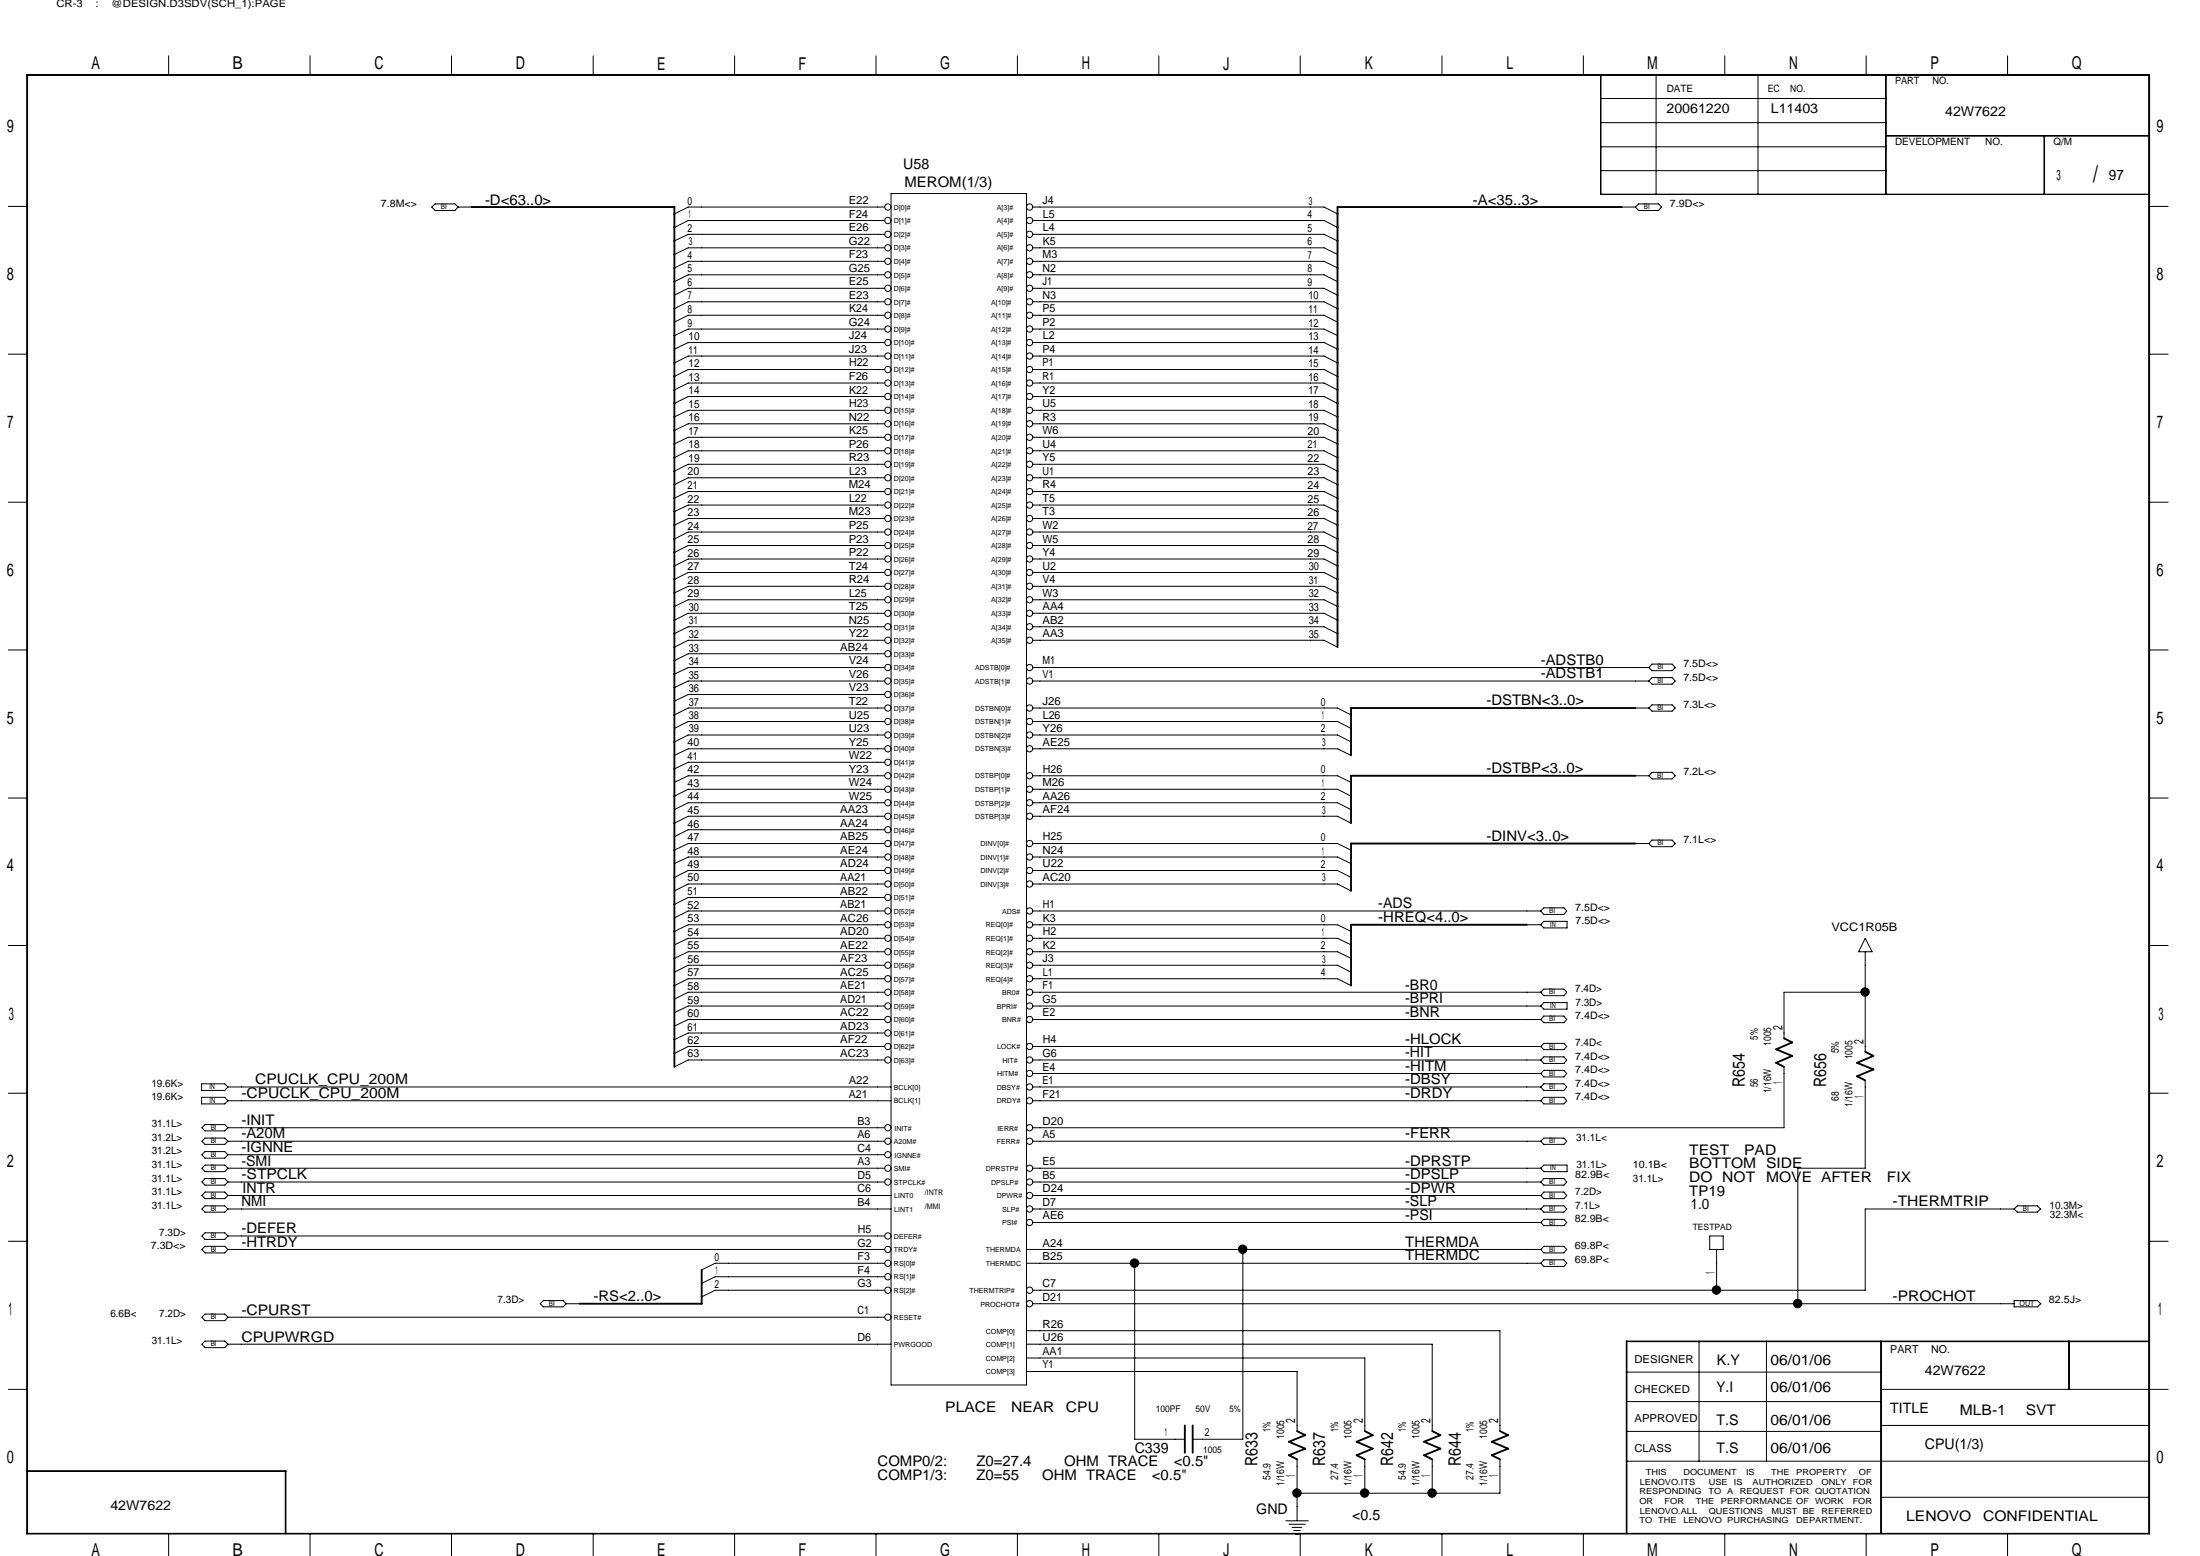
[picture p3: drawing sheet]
<svg xmlns="http://www.w3.org/2000/svg" width="297mm" height="210mm" viewBox="0 0 297 210" stroke-linecap="round" stroke-linejoin="round" font-family="sans-serif">
<g fill="none" stroke="#000" stroke-width=".25">
<path d="M63.7 27.9h27.4v116.1M219 27.9h-38.4v59.4M220.8 95.5h-38.4v6.4M220.8 104.7h-38.4v6.4M220.8 113.8h-38.4v6.4M206.2 124.8h-23.8v8.2M240.9 140.1l1.1 .6-2.2 .9 2.2 .9-2.2 .9 1.1 .6M251.8 141.9l1.1 .6-2.2 .9 2.2 .9-2.2 .9 1.1 .6M94.7 171.4v4.5h-16.4M160 192.4v3.6M161 192.4v3.6M175.1 193.1l1.1 .6-2.2 .9 2.2 .9-2.2 .9 1.1 .5"/>
<path d="M184.3 193.1l1 .6-2.1 .9 2.1 .9-2.1 .9 1.1 .5M193.4 193.1l1.1 .6-2.2 .9 2.2 .9-2.2 .9 1.1 .5M202.5 193.1l1.1 .6-2.2 .9 2.2 .9-2.2 .9 1.1 .5"/>
</g>
<g fill="none" stroke="#000" stroke-width=".14">
<path d="M3.6 10.1h286.6v196.9h-286.6zM3.7 10.2h286.4v196.7h-286.4zM22.8 7.5v2.6M41.9 7.5v2.6M61 7.5v2.6M80.1 7.5v2.6M99.2 7.5v2.6M118.3 7.5v2.6M137.4 7.5v2.6M156.5 7.5v2.6M175.6 7.5v2.6M194.7 7.5v2.6"/>
<path d="M213.8 7.5v2.6M216.1 10.1v16.1h74.1M216.1 19.8h38.5M216.1 16.6h38.5M216.1 13.3h38.5M216.2 10.1v16.1M223.6 10.1v16.1M232.9 7.5v2.6M237.4 10.1v16.1M252 7.5v2.6M254.6 18.4h35.6M254.6 10.1v16.1"/>
<path d="M254.6 18.3h35.6M254.7 10.1v16.1M271.1 7.5v2.6M276 18.4v7.8M276.1 18.4v7.8M1.1 27.9h2.5M58.3 27.9l.5-.4h2.6l.4 .4-.4 .5h-2.6zM61.8 27.9h1.9M119.4 38.9h-26.5l-1.8 .9M119.4 37.1h-26.5l-1.8 .9M119.4 35.3h-26.5l-1.8 .9M119.4 33.4h-26.5l-1.8 .9"/>
<path d="M119.4 31.6h-26.5l-1.8 .9M119.4 29.8h-26.5l-1.8 .9M119.4 27.9h-26.5l-1.8 1M120.3 26.1h18.3v160.8h-18.3zM139.4 38.9h39.4l1.8 .9M139.4 37.1h39.4l1.8 .9M139.4 35.3h39.4l1.8 .9M139.4 33.4h39.4l1.8 .9M139.4 31.6h39.4l1.8 .9M139.4 29.8h39.4l1.8 .9M139.4 27.9h39.4l1.8 1M216.1 26.2h74.1"/>
<path d="M216.2 23h38.4M219 27.9h1.8M221.2 27.5h2.7l.4 .4-.4 .5h-2.7l-.4-.5zM290.2 27.9h2.5M1.1 47.8h2.5M119.4 51.7h-26.5l-1.8 .9M119.4 49.9h-26.5l-1.8 .9M119.4 48h-26.5l-1.8 1M119.4 46.2h-26.5l-1.8 .9M119.4 44.4h-26.5l-1.8 .9M119.4 42.5h-26.5l-1.8 1M119.4 40.7h-26.5l-1.8 1"/>
<path d="M119.4 59h-26.5l-1.8 .9M119.4 57.2h-26.5l-1.8 .9M119.4 55.4h-26.5l-1.8 .9M119.4 53.5h-26.5l-1.8 .9M139.4 51.7h39.4l1.8 .9M139.4 49.9h39.4l1.8 .9M139.4 48h39.4l1.8 1M139.4 46.2h39.4l1.8 .9M139.4 44.4h39.4l1.8 .9M139.4 42.5h39.4l1.8 1M139.4 40.7h39.4l1.8 1M139.4 59h39.4l1.8 .9"/>
<path d="M139.4 57.2h39.4l1.8 .9M139.4 55.4h39.4l1.8 .9M139.4 53.5h39.4l1.8 .9M290.2 47.8h2.5M1.1 67.8h2.5M119.4 79.1h-26.5l-1.8 .9M119.4 77.3h-26.5l-1.8 .9M119.4 75.4h-26.5l-1.8 1M119.4 73.6h-26.5l-1.8 .9M119.4 71.8h-26.5l-1.8 .9M119.4 70h-26.5l-1.8 .9M119.4 68.2h-26.5l-1.8 .8"/>
<path d="M119.4 66.3h-26.5l-1.8 .9M119.4 64.5h-26.5l-1.8 .9M119.4 62.7h-26.5l-1.8 .9M119.4 60.8h-26.5l-1.8 1M139.4 79.1h39.4l1.8 .9M139.4 77.3h39.4l1.8 .9M139.4 75.4h39.4l1.8 1M139.4 73.6h39.4l1.8 .9M139.4 71.8h39.4l1.8 .9M139.4 70h39.4l1.8 .9M139.4 68.2h39.4l1.8 .8M139.4 66.3h39.4l1.8 .9"/>
<path d="M139.4 64.5h39.4l1.8 .9M139.4 62.7h39.4l1.8 .9M139.4 60.8h39.4l1.8 1M290.2 67.8h2.5M1.1 87.7h2.5M119.4 99.2h-26.5l-1.8 .9M119.4 95.5h-26.5l-1.8 1M119.4 97.4h-26.5l-1.8 .9M119.4 91.9h-26.5l-1.8 .9M119.4 90.1h-26.5l-1.8 .9M119.4 86.4h-26.5l-1.8 .9M119.4 84.6h-26.5l-1.8 .9"/>
<path d="M119.4 82.8h-26.5l-1.8 .9M119.4 80.9h-26.5l-1.8 .9M119.4 93.7h-26.5l-1.8 .9M119.4 88.2h-26.5l-1.8 1M139.4 99.2h41.2l1.8 .9M139.4 95.5h41.2l1.8 1M139.4 97.4h41.2l1.8 .9M139.4 91.9h83.2M139.4 90.1h83.2M139.4 86.4h39.4l1.8 .9M139.4 84.6h39.4l1.8 .9M139.4 82.8h39.4l1.8 .9"/>
<path d="M139.4 80.9h39.4l1.8 .9M220.8 95.5h1.8M222.6 95.5l.5-.4h2.7l.4 .4-.4 .5h-2.7zM223.1 91.4h2.7l.4 .5-.4 .4h-2.7l-.5-.4zM223.1 89.6h2.7l.4 .5-.4 .4h-2.7l-.5-.4zM290.2 87.7h2.5M1.1 107.7h2.5M119.4 110.2h-26.5l-1.8 .9M119.4 106.5h-26.5l-1.8 .9M119.4 104.7h-26.5l-1.8 .9M119.4 108.3h-26.5l-1.8 1M119.4 101h-26.5l-1.8 .9"/>
<path d="M119.4 119.3h-26.5l-1.8 .9M119.4 113.8h-26.5l-1.8 .9M119.4 115.7h-26.5l-1.8 .8M119.4 117.5h-26.5l-1.8 .9M119.4 112h-26.5l-1.8 .9M119.4 102.9h-26.5l-1.8 .9M139.4 110.2h41.2l1.8 .9M139.4 106.5h41.2l1.8 .9M139.4 104.7h41.2l1.8 .9M139.4 108.3h41.2l1.8 1M139.4 101h41.2l1.8 .9M139.4 119.3h41.2l1.8 .9"/>
<path d="M139.4 113.8h41.2l1.8 .9M139.4 115.7h41.2l1.8 .8M139.4 117.5h41.2l1.8 .9M220.8 104.7h1.8M220.8 113.8h1.8M223.1 104.2h2.7l.4 .5-.4 .4h-2.7l-.5-.4zM223.1 113.4h2.7l.4 .4-.4 .5h-2.7l-.5-.5zM290.2 107.7h2.5M1.1 127.6h2.5M119.4 139.4h-26.5l-1.8 .9M119.4 137.6h-26.5l-1.8 .9M119.4 132.1h-26.5l-1.8 .9"/>
<path d="M119.4 135.8h-26.5l-1.8 .9M119.4 130.3h-26.5l-1.8 .9M119.4 133.9h-26.5l-1.8 .9M119.4 128.4h-26.5l-1.8 .9M119.4 126.6h-26.5l-1.8 .9M119.4 124.8h-26.5l-1.8 .9M119.4 122.9h-26.5l-1.8 1M119.4 121.1h-26.5l-1.8 .9M139.4 137.6h68.6M139.4 132.1h41.2l1.8 .9M139.4 135.8h68.6M139.4 130.3h41.2l1.8 .9"/>
<path d="M139.4 133.9h68.6M139.4 128.4h41.2l1.8 .9M139.4 126.6h41.2l1.8 .9M139.4 124.8h41.2l1.8 .9M139.4 122.9h68.6M206.2 124.8h1.8M208.4 135.3h3.2v.9h-3.2l-.4-.4zM208.4 124.3h3.2v.9h-3.2l-.4-.4zM208.4 133.5h2.8l.3 .4-.3 .5h-2.8l-.4-.5zM208.4 137.1h2.8l.3 .5-.3 .4h-2.8l-.4-.4zM208.4 122.5h2.8l.3 .4-.3 .5h-2.8l-.4-.5zM251.8 133.9h-10.9v6.2"/>
<path d="M251.8 128.4v13.5M251.8 126.6l1 1.8h-1.9zM290.2 127.6h2.5M1.1 147.5h2.5M27.2 146.3h3.1l.5 .4-.5 .5h-3.1zM27.2 148.1h3.1l.5 .4-.5 .5h-3.1zM27.3 152.2l.4-.4h2.6l.5 .4-.5 .4h-2.6zM27.7 153.6h2.6l.5 .4-.5 .4h-2.6l-.4-.4zM27.7 155.4h2.6l.5 .4-.5 .5h-2.6l-.4-.5zM27.7 157.2h2.6l.5 .4-.5 .5h-2.6l-.4-.5zM27.7 159h2.6l.5 .5-.5 .4h-2.6l-.4-.4zM30.8 159.5h88.6"/>
<path d="M30.8 157.6h88.6M30.8 154h88.6M30.8 152.2h88.6M30.8 148.5h89.5M30.8 146.7h89.5M30.8 155.8h88.6M119.4 141.2h-26.5l-1.8 1M119.4 143h-26.5l-1.8 1M139.4 141.2h68.6M139.4 159.5h68.6M139.4 157.6h68.6M139.4 154h68.6"/>
<path d="M139.4 148.5h68.6M139.4 146.7h68.6M139.4 144.9h68.6M139.4 143h68.6M208.4 153.6h2.8l.3 .4-.3 .4h-2.8l-.4-.4zM208.4 140.8h2.8l.3 .4-.3 .4h-2.8l-.4-.4zM208.4 146.3h2.8l.3 .4-.3 .5h-2.8l-.4-.5zM208.4 144.4h2.8l.3 .5-.3 .4h-2.8l-.4-.4zM208.4 157.2h3.2v.9h-3.2l-.4-.5zM208.4 142.6h2.8l.3 .4-.3 .5h-2.8l-.4-.5zM208.4 148.1h2.8l.3 .4-.3 .5h-2.8l-.4-.5zM208.4 159h2.8l.3 .5-.3 .4h-2.8l-.4-.4z"/>
<path d="M240.9 144v8.2h-101.5M251.8 145.8v11.8h-9.1v18.3M290.2 147.5h2.5M1.1 167.5h2.5M27.3 168.6l.4-.4h2.6l.5 .4-.5 .5h-2.6zM27.3 166.8l.4-.4h2.6l.5 .4-.5 .5h-2.6zM27.7 162.7h2.6l.5 .5-.5 .4h-2.6l-.4-.4zM27.7 160.9h2.6l.5 .4-.5 .5h-2.6l-.4-.5zM27.7 177.3h2.6l.5 .5-.5 .4h-2.6l-.4-.4zM30.8 166.8h88.6M30.8 168.6h88.6M30.8 163.2h89.5"/>
<path d="M30.8 161.3h89.5M30.8 177.8h88.6M73.4 175.5h2.6l.5 .4-.5 .5h-2.6l-.5-.5zM76.5 175.9h1.8M119.4 174.1h-22.8l-1.9 .9M119.4 172.3h-22.8l-1.9 .9M119.4 170.5h-22.8l-1.9 .9M138.6 168.6h69.4M138.6 170.5h69.4M138.6 179.6h63.9v13.5M139.4 175.9h132.5M139.4 165h68.6"/>
<path d="M139.4 163.2h68.6M139.4 161.3h68.6M153.2 170.5v23.7h6.8M167.8 168.6v25.6h-6.8M208.4 162.7h2.8l.3 .5-.3 .4h-2.8l-.4-.4zM208.4 168.2h2.8l.3 .4-.3 .5h-2.8l-.4-.5zM208.4 160.9h2.8l.3 .4-.3 .5h-2.8l-.4-.5zM208.4 170h2.8l.3 .5-.3 .4h-2.8l-.4-.4zM208.4 164.5h2.8l.3 .5-.3 .4h-2.8l-.4-.4zM230.8 166.8h1.9v1.8h-1.9zM231.8 168.6v5.5M271.9 163.2h-20.1v10.9h-112.4"/>
<path d="M271.9 175.5h3.2l.4 .4-.4 .5h-3.2zM272.4 162.7h2.7l.4 .5-.4 .4h-2.7l-.5-.4zM290.2 167.5h2.5M1.1 187.5h2.5M3.6 198.5h35v8.4M3.6 198.5h35M27.7 181h2.6l.5 .4-.5 .5h-2.6l-.4-.5zM30.8 181.4h89.5M38.5 198.5v8.4M138.6 185.1h36.5v8M138.6 183.3h45.7v9.8M138.6 181.4h54.8v11.7"/>
<path d="M175.1 196.9v8.3M184.3 196.9v4.6M193.4 196.9v4.6M202.5 196.9v4.6h-27.4M219.6 197.2h70.6M219.6 181.1h70.6M219.6 193.2h34.4M219.6 189.1h34.4M219.6 185.2h34.4M219.7 181v25.9M229.4 181v16.2M238.5 181v16.2"/>
<path d="M254 187.5h38.7M254 181v25.9M254 192.4h36.2M279.3 181v6.5M279.4 181v6.5M290.2 181h-70.6v25.9M22.8 206.9v3M41.9 206.9v3M61 206.9v3M80.1 206.9v3M99.2 206.9v3M118.3 206.9v3"/>
<path d="M137.4 206.9v3M156.5 206.9v3M173.6 205.2h3.1M174 205.7h2.2M174.5 206.1h1.3M174.7 206.5h.9M175.6 206.9v3M194.7 206.9v3M213.8 206.9v3M232.9 206.9v3M252 206.9v3M254 202.1h36.2"/>
<path d="M271.1 206.9v3"/>
<circle cx="119.9" cy="27.9" r=".43"/>
<circle cx="119.9" cy="38.9" r=".43"/>
<circle cx="119.9" cy="35.3" r=".43"/>
<circle cx="119.9" cy="33.4" r=".43"/>
<circle cx="119.9" cy="37.1" r=".43"/>
<circle cx="119.9" cy="29.8" r=".43"/>
<circle cx="119.9" cy="31.6" r=".43"/>
<circle cx="139" cy="27.9" r=".43"/>
<circle cx="139" cy="38.9" r=".43"/>
<circle cx="139" cy="35.3" r=".43"/>
<circle cx="139" cy="33.4" r=".43"/>
<circle cx="139" cy="37.1" r=".43"/>
<circle cx="139" cy="29.8" r=".43"/>
<circle cx="139" cy="31.6" r=".43"/>
<circle cx="119.9" cy="57.2" r=".43"/>
<circle cx="119.9" cy="46.2" r=".43"/>
<circle cx="119.9" cy="53.5" r=".43"/>
<circle cx="119.9" cy="55.4" r=".43"/>
<circle cx="119.9" cy="44.4" r=".43"/>
<circle cx="119.9" cy="42.5" r=".43"/>
<circle cx="119.9" cy="40.7" r=".43"/>
<circle cx="119.9" cy="49.9" r=".43"/>
<circle cx="119.9" cy="59" r=".43"/>
<circle cx="119.9" cy="48" r=".43"/>
<circle cx="119.9" cy="51.7" r=".43"/>
<circle cx="139" cy="57.2" r=".43"/>
<circle cx="139" cy="46.2" r=".43"/>
<circle cx="139" cy="53.5" r=".43"/>
<circle cx="139" cy="55.4" r=".43"/>
<circle cx="139" cy="44.4" r=".43"/>
<circle cx="139" cy="42.5" r=".43"/>
<circle cx="139" cy="40.7" r=".43"/>
<circle cx="139" cy="49.9" r=".43"/>
<circle cx="139" cy="48" r=".43"/>
<circle cx="139" cy="59" r=".43"/>
<circle cx="139" cy="51.7" r=".43"/>
<circle cx="119.9" cy="64.5" r=".43"/>
<circle cx="119.9" cy="73.6" r=".43"/>
<circle cx="119.9" cy="66.3" r=".43"/>
<circle cx="119.9" cy="62.6" r=".43"/>
<circle cx="119.9" cy="75.4" r=".43"/>
<circle cx="119.9" cy="70" r=".43"/>
<circle cx="119.9" cy="77.3" r=".43"/>
<circle cx="119.9" cy="79.1" r=".43"/>
<circle cx="119.9" cy="68.2" r=".43"/>
<circle cx="119.9" cy="71.8" r=".43"/>
<circle cx="119.9" cy="60.8" r=".43"/>
<circle cx="139" cy="64.5" r=".43"/>
<circle cx="139" cy="73.6" r=".43"/>
<circle cx="139" cy="66.3" r=".43"/>
<circle cx="139" cy="62.6" r=".43"/>
<circle cx="139" cy="77.3" r=".43"/>
<circle cx="139" cy="70" r=".43"/>
<circle cx="139" cy="75.4" r=".43"/>
<circle cx="139" cy="79.1" r=".43"/>
<circle cx="139" cy="68.2" r=".43"/>
<circle cx="139" cy="71.8" r=".43"/>
<circle cx="139" cy="60.8" r=".43"/>
<circle cx="119.9" cy="97.4" r=".43"/>
<circle cx="119.9" cy="84.6" r=".43"/>
<circle cx="119.9" cy="82.8" r=".43"/>
<circle cx="119.9" cy="91.9" r=".43"/>
<circle cx="119.9" cy="93.7" r=".43"/>
<circle cx="119.9" cy="95.5" r=".43"/>
<circle cx="119.9" cy="86.4" r=".43"/>
<circle cx="119.9" cy="90.1" r=".43"/>
<circle cx="119.9" cy="99.2" r=".43"/>
<circle cx="119.9" cy="80.9" r=".43"/>
<circle cx="119.9" cy="88.2" r=".43"/>
<circle cx="139" cy="97.4" r=".43"/>
<circle cx="139" cy="84.6" r=".43"/>
<circle cx="139" cy="82.8" r=".43"/>
<circle cx="139" cy="91.9" r=".43"/>
<circle cx="139" cy="95.5" r=".43"/>
<circle cx="139" cy="86.4" r=".43"/>
<circle cx="139" cy="90.1" r=".43"/>
<circle cx="139" cy="99.2" r=".43"/>
<circle cx="139" cy="80.9" r=".43"/>
<circle cx="119.9" cy="117.5" r=".43"/>
<circle cx="119.9" cy="101" r=".43"/>
<circle cx="119.9" cy="115.6" r=".43"/>
<circle cx="119.9" cy="112" r=".43"/>
<circle cx="119.9" cy="110.1" r=".43"/>
<circle cx="119.9" cy="108.3" r=".43"/>
<circle cx="119.9" cy="113.8" r=".43"/>
<circle cx="119.9" cy="119.3" r=".43"/>
<circle cx="119.9" cy="102.9" r=".43"/>
<circle cx="119.9" cy="104.7" r=".43"/>
<circle cx="119.9" cy="106.5" r=".43"/>
<circle cx="139" cy="101" r=".43"/>
<circle cx="139" cy="117.5" r=".43"/>
<circle cx="139" cy="115.6" r=".43"/>
<circle cx="139" cy="113.8" r=".43"/>
<circle cx="139" cy="108.3" r=".43"/>
<circle cx="139" cy="110.1" r=".43"/>
<circle cx="139" cy="119.3" r=".43"/>
<circle cx="139" cy="104.7" r=".43"/>
<circle cx="139" cy="106.5" r=".43"/>
<circle cx="119.9" cy="133.9" r=".43"/>
<circle cx="119.9" cy="137.6" r=".43"/>
<circle cx="119.9" cy="135.8" r=".43"/>
<circle cx="119.9" cy="132.1" r=".43"/>
<circle cx="119.9" cy="130.3" r=".43"/>
<circle cx="119.9" cy="128.4" r=".43"/>
<circle cx="119.9" cy="121.1" r=".43"/>
<circle cx="119.9" cy="139.4" r=".43"/>
<circle cx="119.9" cy="126.6" r=".43"/>
<circle cx="119.9" cy="124.8" r=".43"/>
<circle cx="119.9" cy="122.9" r=".43"/>
<circle cx="139" cy="137.6" r=".43"/>
<circle cx="139" cy="133.9" r=".43"/>
<circle cx="139" cy="128.4" r=".43"/>
<circle cx="139" cy="135.8" r=".43"/>
<circle cx="139" cy="132.1" r=".43"/>
<circle cx="139" cy="130.3" r=".43"/>
<circle cx="139" cy="126.6" r=".43"/>
<circle cx="139" cy="124.8" r=".43"/>
<circle cx="139" cy="122.9" r=".43"/>
<circle cx="119.9" cy="155.8" r=".43"/>
<circle cx="119.9" cy="154" r=".43"/>
<circle cx="119.9" cy="152.2" r=".43"/>
<circle cx="119.9" cy="141.2" r=".43"/>
<circle cx="119.9" cy="157.6" r=".43"/>
<circle cx="119.9" cy="159.5" r=".43"/>
<circle cx="119.9" cy="143" r=".43"/>
<circle cx="139" cy="154" r=".43"/>
<circle cx="139" cy="148.5" r=".43"/>
<circle cx="139" cy="152.2" r=".43"/>
<circle cx="139" cy="146.7" r=".43"/>
<circle cx="139" cy="141.2" r=".43"/>
<circle cx="139" cy="157.6" r=".43"/>
<circle cx="139" cy="159.5" r=".43"/>
<circle cx="139" cy="144.9" r=".43"/>
<circle cx="139" cy="143" r=".43"/>
<circle cx="119.9" cy="174.1" r=".43"/>
<circle cx="119.9" cy="172.3" r=".43"/>
<circle cx="119.9" cy="166.8" r=".43"/>
<circle cx="119.9" cy="170.5" r=".43"/>
<circle cx="119.9" cy="168.6" r=".43"/>
<circle cx="119.9" cy="177.8" r=".43"/>
<circle cx="139" cy="175.9" r=".43"/>
<circle cx="139" cy="174.1" r=".43"/>
<circle cx="139" cy="161.3" r=".43"/>
<circle cx="139" cy="165" r=".43"/>
<circle cx="139" cy="163.1" r=".43"/>
</g>
<g fill="#000" stroke="#000" stroke-width=".14">
<circle cx="251.8" cy="133.9" r=".57"/>
<circle cx="153.2" cy="170.4" r=".57"/>
<circle cx="167.8" cy="168.6" r=".57"/>
<circle cx="231.8" cy="174.1" r=".57"/>
<circle cx="242.7" cy="175.9" r=".57"/>
<circle cx="175.1" cy="201.5" r=".57"/>
<circle cx="184.3" cy="201.5" r=".57"/>
<circle cx="193.4" cy="201.5" r=".57"/>
</g>
<text font-size="3.1" x="282.6" y="24.6">/</text>
<g font-size="2.4">
<text x="12.4" y="9.4">A</text>
<text x="31.4" y="9.4">B</text>
<text x="50.5" y="9.4">C</text>
<text x="69.6" y="9.4">D</text>
<text x="88.7" y="9.4">E</text>
<text x="107.8" y="9.4">F</text>
<text x="127" y="9.4">G</text>
<text x="146" y="9.4">H</text>
<text x="165.1" y="9.4">J</text>
<text x="184.3" y="9.4">K</text>
<text x="203.4" y="9.4">L</text>
<text x="222.4" y="9.4">M</text>
<text x="241.6" y="9.4">N</text>
<text x="260.6" y="9.4">P</text>
<text x="279.7" y="9.4">Q</text>
<text x=".9" y="17.9">9</text>
<text x="291.2" y="17.9">9</text>
<text x=".9" y="37.8">8</text>
<text x="291.2" y="37.8">8</text>
<text x="1" y="57.8">7</text>
<text x="291.2" y="57.8">7</text>
<text x=".9" y="77.8">6</text>
<text x="291.2" y="77.8">6</text>
<text x=".9" y="97.7">5</text>
<text x="291.2" y="97.7">5</text>
<text x=".9" y="117.6">4</text>
<text x="291.2" y="117.6">4</text>
<text x="1.2" y="137.6">3</text>
<text x="291.4" y="137.6">3</text>
<text x=".9" y="157.5">2</text>
<text x="291.2" y="157.5">2</text>
<text x="1.1" y="177.5">1</text>
<text x="291.4" y="177.5">1</text>
<text x=".9" y="197.4">0</text>
<text x="291.2" y="197.4">0</text>
<text x="12.4" y="210">A</text>
<text x="31.4" y="210">B</text>
<text x="50.5" y="210">C</text>
<text x="69.6" y="210">D</text>
<text x="127" y="210">G</text>
<text x="146" y="210">H</text>
<text x="184.3" y="210">K</text>
<text x="203.4" y="210">L</text>
<text x="222.4" y="210">M</text>
<text x="241.6" y="210">N</text>
<text x="260.6" y="210">P</text>
<text x="279.7" y="210">Q</text>
<text x="88.7" y="210">E</text>
<text x="107.8" y="210">F</text>
<text x="165.1" y="210">J</text>
</g>
<g font-size="2.3">
<text x="235.6" y="146.7" transform="rotate(-90 235.6 146.7)">R654</text>
<text x="246.5" y="146.7" transform="rotate(-90 246.5 146.7)">R656</text>
<text x="169.8" y="197.9" transform="rotate(-90 169.8 197.9)">R633</text>
<text x="178.9" y="197.9" transform="rotate(-90 178.9 197.9)">R637</text>
<text x="188.1" y="197.9" transform="rotate(-90 188.1 197.9)">R642</text>
<text x="197.2" y="197.9" transform="rotate(-90 197.2 197.9)">R644</text>
</g>
<g font-size="2">
<text x="122" y="22.8">U58</text>
<text x="65.5" y="27.6">-D&lt;63..0&gt;</text>
<text x="122.1" y="25.2">MEROM(1/3)</text>
<text x="198.9" y="27.6">-A&lt;35..3&gt;</text>
<text x="277.7" y="24.3">3</text>
<text x="284.7" y="24.3">97</text>
<text x="208" y="89.7">-ADSTB0</text>
<text x="200.7" y="95.2">-DSTBN&lt;3..0&gt;</text>
<text x="208" y="91.5">-ADSTB1</text>
<text x="200.7" y="104.3">-DSTBP&lt;3..0&gt;</text>
<text x="200.7" y="113.5">-DINV&lt;3..0&gt;</text>
<text x="186.1" y="122.6">-ADS</text>
<text x="186.1" y="124.4">-HREQ&lt;4..0&gt;</text>
<text x="189.7" y="137.2">-BNR</text>
<text x="189.7" y="135.4">-BPRI</text>
<text x="189.7" y="133.6">-BR0</text>
<text x="189.7" y="142.7">-HIT</text>
<text x="189.7" y="140.8">-HLOCK</text>
<text x="32.6" y="148.2">-CPUCLK_CPU_200M</text>
<text x="34.5" y="146.3">CPUCLK_CPU_200M</text>
<text x="189.7" y="144.5">-HITM</text>
<text x="189.7" y="146.3">-DBSY</text>
<text x="189.7" y="148.2">-DRDY</text>
<text x="32.6" y="151.8">-INIT</text>
<text x="32.6" y="153.6">-A20M</text>
<text x="32.6" y="155.5">-IGNNE</text>
<text x="189.7" y="153.6">-FERR</text>
<text x="228.1" y="155.8">TEST</text>
<text x="235.5" y="155.8">PAD</text>
<text x="32.6" y="159.1">-STPCLK</text>
<text x="32.6" y="157.3">-SMI</text>
<text x="32.8" y="161">INTR</text>
<text x="189.7" y="159.1">-DPSLP</text>
<text x="189.7" y="157.3">-DPRSTP</text>
<text x="189.7" y="161">-DPWR</text>
<text x="228.1" y="159.5">DO NOT</text>
<text x="228.1" y="157.6">BOTTOM SIDE</text>
<text x="228.1" y="161.3">TP19</text>
<text x="238.5" y="159.5">MOVE AFTER</text>
<text x="254.8" y="159.5">FIX</text>
<text x="32.6" y="166.5">-DEFER</text>
<text x="32.6" y="162.8">NMI</text>
<text x="189.7" y="162.8">-SLP</text>
<text x="189.7" y="164.6">-PSI</text>
<text x="228.3" y="163.2">1.0</text>
<text x="255.5" y="162.8">-THERMTRIP</text>
<text x="32.6" y="168.3">-HTRDY</text>
<text x="189.7" y="170.1">THERMDC</text>
<text x="189.7" y="168.3">THERMDA</text>
<text x="32.6" y="177.4">-CPURST</text>
<text x="80.1" y="175.6">-RS&lt;2..0&gt;</text>
<text x="255.5" y="175.6">-PROCHOT</text>
<text x="32.6" y="181.1">CPUPWRGD</text>
<text x="231.8" y="184.1">K.Y</text>
<text x="239.1" y="184.1">06/01/06</text>
<text x="127.6" y="190.5">PLACE</text>
<text x="136.5" y="190.5">NEAR</text>
<text x="143.9" y="190.5">CPU</text>
<text x="231.8" y="187.8">Y.I</text>
<text x="239.1" y="187.8">06/01/06</text>
<text x="264.6" y="190.9">MLB-1</text>
<text x="273.5" y="190.9">SVT</text>
<text x="118.5" y="197.9">COMP0/2:</text>
<text x="131.8" y="197.9">Z0=27.4</text>
<text x="143.7" y="197.9">OHM TRACE</text>
<text x="153.2" y="196">C339</text>
<text x="158.5" y="197.9">&lt;0.5&quot;</text>
<text x="231.8" y="196">T.S</text>
<text x="231.8" y="192.4">T.S</text>
<text x="239.1" y="192.4">06/01/06</text>
<text x="239.1" y="196">06/01/06</text>
<text x="259.9" y="195.5">CPU(1/3)</text>
<text x="118.5" y="199.7">COMP1/3:</text>
<text x="131.8" y="199.7">Z0=55</text>
<text x="140.7" y="199.7">OHM TRACE</text>
<text x="155.5" y="199.7">&lt;0.5&quot;</text>
<text x="169.6" y="204.3">GND</text>
<text x="182.6" y="205.2">&lt;0.5</text>
<text x="257.4" y="205.2">LENOVO</text>
<text x="267.8" y="205.2">CONFIDENTIAL</text>
</g>
<text font-size="1.9" x="255.2" y="190.7">TITLE</text>
<g font-size="1.8">
<text x="225" y="15.3">20061220</text>
<text x="239.1" y="15.3">L11403</text>
<text x="262.6" y="15.7">42W7622</text>
<text x="240.7" y="139" transform="rotate(-90 240.7 139)">2</text>
<text x="251.6" y="140.8" transform="rotate(-90 251.6 140.8)">2</text>
<text x="240.7" y="146.3" transform="rotate(-90 240.7 146.3)">1</text>
<text x="251.6" y="148.1" transform="rotate(-90 251.6 148.1)">1</text>
<text x="231.5" y="171.9" transform="rotate(-90 231.5 171.9)">1</text>
<text x="259.9" y="185.6">42W7622</text>
<text x="174.9" y="192" transform="rotate(-90 174.9 192)">2</text>
<text x="184" y="192" transform="rotate(-90 184 192)">2</text>
<text x="193.2" y="192" transform="rotate(-90 193.2 192)">2</text>
<text x="202.3" y="192" transform="rotate(-90 202.3 192)">2</text>
<text x="14.9" y="203.8">42W7622</text>
<text x="174.9" y="199.3" transform="rotate(-90 174.9 199.3)">1</text>
<text x="184" y="199.3" transform="rotate(-90 184 199.3)">1</text>
<text x="193.2" y="199.3" transform="rotate(-90 193.2 199.3)">1</text>
<text x="202.3" y="199.3" transform="rotate(-90 202.3 199.3)">1</text>
</g>
<text font-size="1.6" x="247.3" y="125.7">VCC1R05B</text>
<g font-size="1.5">
<text x="92.8" y="27.6">0</text>
<text x="93" y="29.4">1</text>
<text x="114.6" y="29.4">F24</text>
<text x="114.6" y="27.6">E22</text>
<text x="140.8" y="27.6">J4</text>
<text x="140.8" y="29.4">L5</text>
<text x="176.5" y="29.4">4</text>
<text x="176.7" y="27.6">3</text>
<text x="92.8" y="34.9">4</text>
<text x="92.8" y="31.3">2</text>
<text x="93" y="33.1">3</text>
<text x="114.6" y="33">G22</text>
<text x="114.6" y="34.8">F23</text>
<text x="114.6" y="31.2">E26</text>
<text x="140.8" y="34.8">M3</text>
<text x="140.8" y="31.2">L4</text>
<text x="140.8" y="33">K5</text>
<text x="176.5" y="31.3">5</text>
<text x="176.5" y="33.1">6</text>
<text x="176.6" y="34.9">7</text>
<text x="92.8" y="38.6">6</text>
<text x="92.8" y="36.7">5</text>
<text x="92.9" y="40.4">7</text>
<text x="114.6" y="36.7">G25</text>
<text x="114.6" y="38.5">E25</text>
<text x="114.6" y="40.3">E23</text>
<text x="140.8" y="40.3">N3</text>
<text x="140.8" y="36.7">N2</text>
<text x="140.8" y="38.5">J1</text>
<text x="176.5" y="36.7">8</text>
<text x="176.5" y="38.6">9</text>
<text x="176.7" y="40.4">10</text>
<text x="92.8" y="44.1">9</text>
<text x="92.8" y="42.2">8</text>
<text x="93" y="47.7">11</text>
<text x="93" y="45.9">10</text>
<text x="114.6" y="44">G24</text>
<text x="114.6" y="45.8">J24</text>
<text x="114.6" y="47.6">J23</text>
<text x="114.6" y="42.2">K24</text>
<text x="140.8" y="42.2">P5</text>
<text x="140.8" y="47.6">P4</text>
<text x="140.8" y="44">P2</text>
<text x="140.8" y="45.8">L2</text>
<text x="176.7" y="42.2">11</text>
<text x="176.7" y="44.1">12</text>
<text x="176.7" y="45.9">13</text>
<text x="176.7" y="47.7">14</text>
<text x="93" y="53.2">14</text>
<text x="93" y="49.5">12</text>
<text x="93" y="51.4">13</text>
<text x="114.6" y="51.3">F26</text>
<text x="114.6" y="53.1">K22</text>
<text x="114.6" y="49.4">H22</text>
<text x="140.8" y="53.1">Y2</text>
<text x="140.8" y="51.3">R1</text>
<text x="140.8" y="49.4">P1</text>
<text x="176.7" y="53.2">17</text>
<text x="176.7" y="49.5">15</text>
<text x="176.7" y="51.4">16</text>
<text x="93" y="58.7">17</text>
<text x="93" y="56.9">16</text>
<text x="93" y="55">15</text>
<text x="114.6" y="56.8">N22</text>
<text x="114.6" y="58.6">K25</text>
<text x="114.6" y="54.9">H23</text>
<text x="140.8" y="58.6">W6</text>
<text x="140.8" y="54.9">U5</text>
<text x="140.8" y="56.8">R3</text>
<text x="176.5" y="58.7">20</text>
<text x="176.7" y="56.9">19</text>
<text x="176.7" y="55">18</text>
<text x="92.8" y="66">21</text>
<text x="92.8" y="64.1">20</text>
<text x="93" y="62.3">19</text>
<text x="93" y="60.5">18</text>
<text x="114.6" y="60.4">P26</text>
<text x="114.6" y="62.3">R23</text>
<text x="114.6" y="65.9">M24</text>
<text x="114.6" y="64.1">L23</text>
<text x="140.8" y="62.3">Y5</text>
<text x="140.8" y="60.4">U4</text>
<text x="140.8" y="64.1">U1</text>
<text x="140.8" y="65.9">R4</text>
<text x="176.5" y="66">24</text>
<text x="176.5" y="60.5">21</text>
<text x="176.5" y="62.3">22</text>
<text x="176.5" y="64.1">23</text>
<text x="92.8" y="67.8">22</text>
<text x="92.8" y="69.6">23</text>
<text x="92.8" y="71.5">24</text>
<text x="114.6" y="71.4">P25</text>
<text x="114.6" y="69.6">M23</text>
<text x="114.6" y="67.7">L22</text>
<text x="140.8" y="71.4">W2</text>
<text x="140.8" y="67.7">T5</text>
<text x="140.8" y="69.6">T3</text>
<text x="176.5" y="69.6">26</text>
<text x="176.5" y="67.8">25</text>
<text x="176.5" y="71.5">27</text>
<text x="92.8" y="77">27</text>
<text x="92.8" y="75.1">26</text>
<text x="92.8" y="73.3">25</text>
<text x="114.6" y="76.9">T24</text>
<text x="114.6" y="73.2">P23</text>
<text x="114.6" y="75.1">P22</text>
<text x="140.8" y="75.1">Y4</text>
<text x="140.8" y="73.2">W5</text>
<text x="140.8" y="76.9">U2</text>
<text x="176.5" y="75.1">29</text>
<text x="176.5" y="73.3">28</text>
<text x="176.7" y="77">30</text>
<text x="92.8" y="78.8">28</text>
<text x="92.8" y="80.6">29</text>
<text x="93" y="82.4">30</text>
<text x="114.6" y="82.3">T25</text>
<text x="114.6" y="78.7">R24</text>
<text x="114.6" y="80.5">L25</text>
<text x="140.8" y="80.5">W3</text>
<text x="140.8" y="78.7">V4</text>
<text x="140.8" y="82.3">AA4</text>
<text x="176.7" y="78.8">31</text>
<text x="176.7" y="82.4">33</text>
<text x="176.7" y="80.6">32</text>
<text x="93" y="86.1">32</text>
<text x="93" y="84.2">31</text>
<text x="93" y="87.9">33</text>
<text x="93" y="89.7">34</text>
<text x="113.4" y="87.8">AB24</text>
<text x="114.6" y="89.7">V24</text>
<text x="114.6" y="84.2">N25</text>
<text x="114.6" y="86">Y22</text>
<text x="140.8" y="89.7">M1</text>
<text x="140.8" y="84.2">AB2</text>
<text x="140.8" y="86">AA3</text>
<text x="176.7" y="84.2">34</text>
<text x="176.7" y="86.1">35</text>
<text x="93" y="95.2">37</text>
<text x="93" y="91.6">35</text>
<text x="93" y="93.4">36</text>
<text x="114.6" y="91.5">V26</text>
<text x="114.6" y="93.3">V23</text>
<text x="114.6" y="95.1">T22</text>
<text x="140.8" y="91.5">V1</text>
<text x="140.8" y="95.1">J26</text>
<text x="178.3" y="95.2">0</text>
<text x="92.8" y="100.7">40</text>
<text x="93" y="97">38</text>
<text x="93" y="98.8">39</text>
<text x="114.6" y="100.6">Y25</text>
<text x="114.6" y="97">U25</text>
<text x="114.6" y="98.8">U23</text>
<text x="140.8" y="98.8">Y26</text>
<text x="140.8" y="100.6">AE25</text>
<text x="140.8" y="97">L26</text>
<text x="178.3" y="98.8">2</text>
<text x="178.5" y="97">1</text>
<text x="178.5" y="100.7">3</text>
<text x="92.8" y="104.4">42</text>
<text x="92.8" y="106.2">43</text>
<text x="92.8" y="108">44</text>
<text x="92.8" y="102.5">41</text>
<text x="114.6" y="107.9">W25</text>
<text x="114.6" y="106.1">W24</text>
<text x="114.6" y="102.4">W22</text>
<text x="114.6" y="104.3">Y23</text>
<text x="140.8" y="106.1">M26</text>
<text x="140.8" y="107.9">AA26</text>
<text x="140.8" y="104.3">H26</text>
<text x="178.3" y="104.4">0</text>
<text x="178.3" y="108">2</text>
<text x="178.5" y="106.2">1</text>
<text x="92.8" y="109.8">45</text>
<text x="92.8" y="113.5">47</text>
<text x="92.8" y="111.7">46</text>
<text x="113.4" y="113.4">AB25</text>
<text x="113.5" y="111.6">AA24</text>
<text x="113.5" y="109.8">AA23</text>
<text x="140.8" y="109.8">AF24</text>
<text x="140.8" y="113.4">H25</text>
<text x="178.3" y="113.5">0</text>
<text x="178.5" y="109.8">3</text>
<text x="92.8" y="119">50</text>
<text x="92.8" y="115.3">48</text>
<text x="92.8" y="117.1">49</text>
<text x="113.4" y="117.1">AD24</text>
<text x="113.4" y="118.9">AA21</text>
<text x="113.5" y="115.2">AE24</text>
<text x="140.8" y="118.9">AC20</text>
<text x="140.8" y="115.2">N24</text>
<text x="140.8" y="117.1">U22</text>
<text x="178.3" y="117.1">2</text>
<text x="178.5" y="115.3">1</text>
<text x="178.5" y="119">3</text>
<text x="92.8" y="122.6">52</text>
<text x="92.8" y="120.8">51</text>
<text x="92.8" y="124.5">53</text>
<text x="113.4" y="124.4">AC26</text>
<text x="113.4" y="120.7">AB22</text>
<text x="113.4" y="122.6">AB21</text>
<text x="140.8" y="124.4">K3</text>
<text x="140.8" y="122.6">H1</text>
<text x="178.3" y="124.5">0</text>
<text x="92.8" y="131.7">57</text>
<text x="92.8" y="129.9">56</text>
<text x="92.8" y="126.3">54</text>
<text x="92.8" y="128.1">55</text>
<text x="113.4" y="126.2">AD20</text>
<text x="113.4" y="131.7">AC25</text>
<text x="113.5" y="129.8">AF23</text>
<text x="113.5" y="128">AE22</text>
<text x="140.8" y="129.8">J3</text>
<text x="140.8" y="131.7">L1</text>
<text x="140.8" y="128">K2</text>
<text x="140.8" y="126.2">H2</text>
<text x="178.3" y="131.7">4</text>
<text x="178.3" y="128.1">2</text>
<text x="178.5" y="126.3">1</text>
<text x="178.5" y="129.9">3</text>
<text x="92.8" y="133.6">58</text>
<text x="92.8" y="137.2">60</text>
<text x="92.8" y="135.4">59</text>
<text x="113.4" y="133.5">AE21</text>
<text x="113.4" y="135.3">AD21</text>
<text x="113.4" y="137.2">AC22</text>
<text x="140.8" y="135.3">G5</text>
<text x="140.8" y="133.5">F1</text>
<text x="140.8" y="137.2">E2</text>
<text x="92.8" y="140.9">62</text>
<text x="92.8" y="139.1">61</text>
<text x="92.8" y="142.7">63</text>
<text x="113.4" y="139">AD23</text>
<text x="113.4" y="142.7">AC23</text>
<text x="113.5" y="140.8">AF22</text>
<text x="140.8" y="142.7">G6</text>
<text x="140.8" y="140.8">H4</text>
<text x="114.6" y="148.1">A21</text>
<text x="114.6" y="146.3">A22</text>
<text x="140.8" y="148.1">F21</text>
<text x="140.8" y="144.5">E4</text>
<text x="140.8" y="146.3">E1</text>
<text x="115.8" y="155.4">C4</text>
<text x="115.8" y="151.8">B3</text>
<text x="115.8" y="153.6">A6</text>
<text x="140.8" y="153.6">A5</text>
<text x="140.8" y="151.8">D20</text>
<text x="115.8" y="159.1">D5</text>
<text x="115.8" y="160.9">C6</text>
<text x="115.8" y="157.3">A3</text>
<text x="140.8" y="157.3">E5</text>
<text x="140.8" y="160.9">D24</text>
<text x="140.8" y="159.1">B5</text>
<text x="115.8" y="162.7">B4</text>
<text x="115.8" y="166.4">H5</text>
<text x="140.8" y="162.7">D7</text>
<text x="140.8" y="164.5">AE6</text>
<text x="96.5" y="170.1">0</text>
<text x="96.5" y="173.8">2</text>
<text x="96.6" y="172">1</text>
<text x="115.8" y="173.7">G3</text>
<text x="115.8" y="168.2">G2</text>
<text x="115.8" y="171.9">F4</text>
<text x="115.8" y="170.1">F3</text>
<text x="140.8" y="173.7">C7</text>
<text x="140.8" y="170.1">B25</text>
<text x="140.8" y="168.2">A24</text>
<text x="115.8" y="177.4">C1</text>
<text x="140.8" y="179.2">R26</text>
<text x="140.8" y="175.5">D21</text>
<text x="115.8" y="181">D6</text>
<text x="140.8" y="184.7">Y1</text>
<text x="140.8" y="181">U26</text>
<text x="140.8" y="182.8">AA1</text>
<text x="220.7" y="183.9">DESIGNER</text>
<text x="255.2" y="182.6">PART</text>
<text x="260.7" y="182.6">NO.</text>
<text x="220.7" y="191.9">APPROVED</text>
<text x="220.7" y="187.9">CHECKED</text>
<text x="157.3" y="193.8">1</text>
<text x="162.7" y="193.8">2</text>
<text x="220.7" y="196">CLASS</text>
</g>
<g font-size="1.4">
<text x="7.6" y=".9">CR-3</text>
<text x="12.9" y=".9">:</text>
<text x="15" y=".9">@DESIGN.D3SDV(SCH_1):PAGE</text>
<text x="255.9" y="11.3">PART</text>
<text x="260.9" y="11.3">NO.</text>
<text x="225" y="12.4">DATE</text>
<text x="238.7" y="12.4">EC</text>
<text x="241.7" y="12.4">NO.</text>
<text x="255.9" y="19.6">DEVELOPMENT</text>
<text x="268.1" y="19.6">NO.</text>
<text x="277.2" y="19.6">Q/M</text>
<text x="51.4" y="27.9">7.8M&lt;&gt;</text>
<text x="225.5" y="27.9">7.9D&lt;&gt;</text>
<text x="227.3" y="90">7.5D&lt;&gt;</text>
<text x="227.3" y="95.5">7.3L&lt;&gt;</text>
<text x="227.3" y="91.9">7.5D&lt;&gt;</text>
<text x="227.3" y="104.6">7.2L&lt;&gt;</text>
<text x="227.3" y="113.8">7.1L&lt;&gt;</text>
<text x="212.7" y="122.9">7.5D&lt;&gt;</text>
<text x="212.7" y="124.8">7.5D&lt;&gt;</text>
<text x="212.7" y="133.9">7.4D&gt;</text>
<text x="212.7" y="137.5">7.4D&lt;&gt;</text>
<text x="212.7" y="135.7">7.3D&gt;</text>
<text x="212.7" y="143">7.4D&lt;&gt;</text>
<text x="212.7" y="141.2">7.4D&lt;</text>
<text x="237.3" y="140.3" transform="rotate(-90 237.3 140.3)">5%</text>
<text x="239.1" y="141.1" transform="rotate(-90 239.1 141.1)">1005</text>
<text x="248.3" y="142.2" transform="rotate(-90 248.3 142.2)">5%</text>
<text x="250.1" y="143" transform="rotate(-90 250.1 143)">1005</text>
<text x="20.4" y="148.5">19.6K&gt;</text>
<text x="20.4" y="146.6">19.6K&gt;</text>
<text x="212.7" y="146.6">7.4D&lt;&gt;</text>
<text x="212.7" y="148.5">7.4D&lt;&gt;</text>
<text x="212.7" y="144.8">7.4D&lt;&gt;</text>
<text x="237.3" y="146.7" transform="rotate(-90 237.3 146.7)">56</text>
<text x="239.1" y="147.5" transform="rotate(-90 239.1 147.5)">1/16W</text>
<text x="248.3" y="148.5" transform="rotate(-90 248.3 148.5)">68</text>
<text x="250.1" y="149.4" transform="rotate(-90 250.1 149.4)">1/16W</text>
<text x="20.5" y="152.1">31.1L&gt;</text>
<text x="20.5" y="155.8">31.2L&gt;</text>
<text x="20.5" y="154">31.2L&gt;</text>
<text x="212.8" y="154">31.1L&lt;</text>
<text x="20.5" y="157.6">31.1L&gt;</text>
<text x="20.5" y="161.3">31.1L&gt;</text>
<text x="20.5" y="159.5">31.1L&gt;</text>
<text x="212.7" y="161.3">7.2D&gt;</text>
<text x="212.7" y="158.9">82.9B&lt;</text>
<text x="212.8" y="157.6">31.1L&gt;</text>
<text x="220.5" y="159.5">31.1L&gt;</text>
<text x="220.5" y="157.6">10.1B&lt;</text>
<text x="20.5" y="163.1">31.1L&gt;</text>
<text x="21.5" y="166.8">7.3D&gt;</text>
<text x="212.6" y="164.9">82.9B&lt;</text>
<text x="212.7" y="163.1">7.1L&gt;</text>
<text x="276.7" y="163.1">10.3M&gt;</text>
<text x="276.8" y="164.4">32.3M&lt;</text>
<text x="20.4" y="168.6">7.3D&lt;&gt;</text>
<text x="212.6" y="168.6">69.8P&lt;</text>
<text x="212.6" y="170.4">69.8P&lt;</text>
<text x="14.9" y="177.7">6.6B&lt;</text>
<text x="21.5" y="177.7">7.2D&gt;</text>
<text x="67.2" y="175.9">7.3D&gt;</text>
<text x="276.6" y="175.9">82.5J&gt;</text>
<text x="20.5" y="181.4">31.1L&gt;</text>
<text x="171.5" y="193.2" transform="rotate(-90 171.5 193.2)">1%</text>
<text x="173.4" y="194.1" transform="rotate(-90 173.4 194.1)">1005</text>
<text x="180.7" y="193.2" transform="rotate(-90 180.7 193.2)">1%</text>
<text x="182.5" y="194.1" transform="rotate(-90 182.5 194.1)">1005</text>
<text x="189.8" y="193.2" transform="rotate(-90 189.8 193.2)">1%</text>
<text x="191.6" y="194.1" transform="rotate(-90 191.6 194.1)">1005</text>
<text x="199" y="193.2" transform="rotate(-90 199 193.2)">1%</text>
<text x="200.8" y="194.1" transform="rotate(-90 200.8 194.1)">1005</text>
<text x="171.5" y="199.7" transform="rotate(-90 171.5 199.7)">54.9</text>
<text x="173.4" y="200.5" transform="rotate(-90 173.4 200.5)">1/16W</text>
<text x="180.7" y="199.7" transform="rotate(-90 180.7 199.7)">27.4</text>
<text x="182.5" y="200.5" transform="rotate(-90 182.5 200.5)">1/16W</text>
<text x="189.8" y="199.7" transform="rotate(-90 189.8 199.7)">54.9</text>
<text x="191.6" y="200.5" transform="rotate(-90 191.6 200.5)">1/16W</text>
<text x="199" y="199.7" transform="rotate(-90 199 199.7)">27.4</text>
<text x="200.8" y="200.5" transform="rotate(-90 200.8 200.5)">1/16W</text>
</g>
<g font-size="1.3">
<text x="156" y="190.6">100PF</text>
<text x="161.4" y="190.6">50V</text>
<text x="166" y="190.6">5%</text>
<text x="162.4" y="196">1005</text>
</g>
<text font-size="1.2" x="228.6" y="166">TESTPAD</text>
<g font-size="1.1">
<text x="221.4" y="203">OR</text>
<text x="221.4" y="201.7">RESPONDING</text>
<text x="221.4" y="200.4">LENOVO.ITS</text>
<text x="222.2" y="199.1">THIS</text>
<text x="224.7" y="203">FOR</text>
<text x="227.3" y="199.1">DOCUMENT</text>
<text x="229" y="203">THE</text>
<text x="230.7" y="201.7">TO</text>
<text x="230.7" y="200.4">USE</text>
<text x="232.4" y="203">PERFORMANCE OF</text>
<text x="233.2" y="201.7">A</text>
<text x="234.1" y="200.4">IS</text>
<text x="234.9" y="201.7">REQUEST FOR QUOTATION</text>
<text x="235.8" y="199.1">IS</text>
<text x="236.6" y="200.4">AUTHORIZED</text>
<text x="239.1" y="199.1">THE</text>
<text x="242.5" y="199.1">PROPERTY</text>
<text x="245.1" y="203">WORK</text>
<text x="246" y="200.4">ONLY</text>
<text x="250.1" y="203">FOR</text>
<text x="250.2" y="200.4">FOR</text>
<text x="251" y="199.1">OF</text>
<text x="221.4" y="205.6">TO</text>
<text x="221.4" y="204.3">LENOVO.ALL</text>
<text x="223.9" y="205.6">THE</text>
<text x="227.3" y="205.6">LENOVO PURCHASING</text>
<text x="230.7" y="204.3">QUESTIONS</text>
<text x="239.2" y="204.3">MUST BE</text>
<text x="242.5" y="205.6">DEPARTMENT.</text>
<text x="246" y="204.3">REFERRED</text>
</g>
<g font-size="1">
<text x="59.5" y="28.2">BI</text>
<text x="221.9" y="28.2">BI</text>
<text x="223.8" y="92.2">BI</text>
<text x="223.8" y="90.3">BI</text>
<text x="223.8" y="95.8">BI</text>
<text x="223.8" y="105">BI</text>
<text x="223.8" y="114.1">BI</text>
<text x="209.2" y="123.2">BI</text>
<text x="209.3" y="125.1">IN</text>
<text x="209.2" y="137.8">BI</text>
<text x="209.2" y="134.2">BI</text>
<text x="209.3" y="136">IN</text>
<text x="209.2" y="141.5">BI</text>
<text x="209.2" y="143.3">BI</text>
<text x="28.3" y="146.9">IN</text>
<text x="28.3" y="148.8">IN</text>
<text x="209.2" y="145.2">BI</text>
<text x="209.2" y="147">BI</text>
<text x="209.2" y="148.8">BI</text>
<text x="28.4" y="154.3">BI</text>
<text x="28.4" y="152.5">BI</text>
<text x="209.2" y="154.3">BI</text>
<text x="28.4" y="159.8">BI</text>
<text x="28.4" y="157.9">BI</text>
<text x="28.4" y="161.6">BI</text>
<text x="28.4" y="156.1">BI</text>
<text x="124.9" y="161.3">/INTR</text>
<text x="209.2" y="159.8">BI</text>
<text x="209.2" y="161.6">BI</text>
<text x="209.3" y="157.9">IN</text>
<text x="28.4" y="167.1">BI</text>
<text x="28.4" y="163.4">BI</text>
<text x="124.9" y="163.1">/MMI</text>
<text x="209.2" y="165.3">BI</text>
<text x="209.2" y="163.4">BI</text>
<text x="273.1" y="163.4">BI</text>
<text x="28.4" y="168.9">BI</text>
<text x="209.2" y="168.9">BI</text>
<text x="209.2" y="170.7">BI</text>
<text x="28.4" y="178.1">BI</text>
<text x="74.1" y="176.2">BI</text>
<text x="272.7" y="176.2">OUT</text>
<text x="28.4" y="181.7">BI</text>
</g>
<g font-size=".9">
<text x="120.7" y="28.3">D[0]#</text>
<text x="134.6" y="28.3">A[3]#</text>
<text x="120.7" y="30.1">D[1]#</text>
<text x="120.7" y="32">D[2]#</text>
<text x="120.7" y="33.8">D[3]#</text>
<text x="120.7" y="35.6">D[4]#</text>
<text x="134.6" y="30.1">A[4]#</text>
<text x="134.6" y="32">A[5]#</text>
<text x="134.6" y="33.8">A[6]#</text>
<text x="134.6" y="35.6">A[7]#</text>
<text x="120.7" y="37.5">D[5]#</text>
<text x="120.7" y="39.3">D[6]#</text>
<text x="120.7" y="41.1">D[7]#</text>
<text x="133.8" y="41.1">A[10]#</text>
<text x="134.6" y="37.5">A[8]#</text>
<text x="134.6" y="39.3">A[9]#</text>
<text x="120.7" y="42.9">D[8]#</text>
<text x="120.7" y="44.7">D[9]#</text>
<text x="120.7" y="46.6">D[10]#</text>
<text x="133.8" y="42.9">A[11]#</text>
<text x="133.8" y="44.7">A[12]#</text>
<text x="133.8" y="46.6">A[13]#</text>
<text x="120.7" y="48.4">D[11]#</text>
<text x="120.7" y="50.2">D[12]#</text>
<text x="120.7" y="52.1">D[13]#</text>
<text x="120.7" y="53.9">D[14]#</text>
<text x="133.8" y="48.4">A[14]#</text>
<text x="133.8" y="50.3">A[15]#</text>
<text x="133.8" y="52.1">A[16]#</text>
<text x="133.8" y="53.9">A[17]#</text>
<text x="120.7" y="55.7">D[15]#</text>
<text x="120.7" y="57.5">D[16]#</text>
<text x="120.7" y="59.4">D[17]#</text>
<text x="133.8" y="55.7">A[18]#</text>
<text x="133.8" y="57.5">A[19]#</text>
<text x="133.8" y="59.4">A[20]#</text>
<text x="120.7" y="61.2">D[18]#</text>
<text x="120.7" y="63">D[19]#</text>
<text x="120.7" y="64.9">D[20]#</text>
<text x="133.8" y="61.2">A[21]#</text>
<text x="133.8" y="63">A[22]#</text>
<text x="133.8" y="64.9">A[23]#</text>
<text x="120.7" y="66.7">D[21]#</text>
<text x="120.7" y="68.5">D[22]#</text>
<text x="120.7" y="70.3">D[23]#</text>
<text x="133.8" y="66.7">A[24]#</text>
<text x="133.8" y="68.5">A[25]#</text>
<text x="133.8" y="70.3">A[26]#</text>
<text x="120.7" y="72.2">D[24]#</text>
<text x="120.7" y="74">D[25]#</text>
<text x="120.7" y="75.8">D[26]#</text>
<text x="120.7" y="77.6">D[27]#</text>
<text x="133.8" y="72.2">A[27]#</text>
<text x="133.8" y="74">A[28]#</text>
<text x="133.8" y="75.8">A[29]#</text>
<text x="133.8" y="77.6">A[30]#</text>
<text x="120.7" y="79.5">D[28]#</text>
<text x="120.7" y="81.3">D[29]#</text>
<text x="120.7" y="83.1">D[30]#</text>
<text x="133.8" y="79.5">A[31]#</text>
<text x="133.8" y="81.3">A[32]#</text>
<text x="133.8" y="83.1">A[33]#</text>
<text x="120.7" y="85">D[31]#</text>
<text x="120.7" y="86.8">D[32]#</text>
<text x="120.7" y="88.6">D[33]#</text>
<text x="133.8" y="85">A[34]#</text>
<text x="133.8" y="86.8">A[35]#</text>
<text x="120.7" y="90.4">D[34]#</text>
<text x="120.7" y="92.2">D[35]#</text>
<text x="120.7" y="94.1">D[36]#</text>
<text x="120.7" y="95.9">D[37]#</text>
<text x="131.7" y="90.4">ADSTB[0]#</text>
<text x="131.7" y="92.2">ADSTB[1]#</text>
<text x="131.7" y="95.9">DSTBN[0]#</text>
<text x="120.7" y="97.7">D[38]#</text>
<text x="120.7" y="99.6">D[39]#</text>
<text x="120.7" y="101.4">D[40]#</text>
<text x="131.7" y="97.7">DSTBN[1]#</text>
<text x="131.7" y="99.6">DSTBN[2]#</text>
<text x="131.7" y="101.4">DSTBN[3]#</text>
<text x="120.7" y="103.2">D[41]#</text>
<text x="120.7" y="105">D[42]#</text>
<text x="120.7" y="106.9">D[43]#</text>
<text x="131.7" y="105">DSTBP[0]#</text>
<text x="131.7" y="106.9">DSTBP[1]#</text>
<text x="120.7" y="108.7">D[44]#</text>
<text x="120.7" y="110.5">D[45]#</text>
<text x="120.7" y="112.4">D[46]#</text>
<text x="131.7" y="108.7">DSTBP[2]#</text>
<text x="131.7" y="110.5">DSTBP[3]#</text>
<text x="120.7" y="114.2">D[47]#</text>
<text x="120.7" y="116">D[48]#</text>
<text x="120.7" y="117.9">D[49]#</text>
<text x="120.7" y="119.7">D[50]#</text>
<text x="132.4" y="114.2">DINV[0]#</text>
<text x="132.4" y="116">DINV[1]#</text>
<text x="132.4" y="117.9">DINV[2]#</text>
<text x="132.4" y="119.7">DINV[3]#</text>
<text x="120.7" y="121.5">D[51]#</text>
<text x="120.7" y="123.3">D[52]#</text>
<text x="120.7" y="125.1">D[53]#</text>
<text x="133.1" y="125.1">REQ[0]#</text>
<text x="135.3" y="123.3">ADS#</text>
<text x="120.7" y="127">D[54]#</text>
<text x="120.7" y="128.8">D[55]#</text>
<text x="120.7" y="130.6">D[56]#</text>
<text x="133.1" y="127">REQ[1]#</text>
<text x="133.1" y="128.8">REQ[2]#</text>
<text x="133.1" y="130.6">REQ[3]#</text>
<text x="120.7" y="132.5">D[57]#</text>
<text x="120.7" y="134.3">D[58]#</text>
<text x="120.7" y="136.1">D[59]#</text>
<text x="120.7" y="137.9">D[60]#</text>
<text x="133.1" y="132.5">REQ[4]#</text>
<text x="134.6" y="136.1">BPRI#</text>
<text x="135.3" y="134.3">BR0#</text>
<text x="135.3" y="137.9">BNR#</text>
<text x="120.7" y="139.7">D[61]#</text>
<text x="120.7" y="141.6">D[62]#</text>
<text x="120.7" y="143.4">D[63]#</text>
<text x="134.6" y="141.6">LOCK#</text>
<text x="135.3" y="143.4">HIT#</text>
<text x="120.7" y="147.1">BCLK[0]</text>
<text x="120.7" y="148.9">BCLK[1]</text>
<text x="134.6" y="147.1">DBSY#</text>
<text x="134.6" y="148.9">DRDY#</text>
<text x="134.6" y="145.2">HITM#</text>
<text x="120.7" y="154.4">A20M#</text>
<text x="120.8" y="152.6">INIT#</text>
<text x="134.6" y="154.4">FERR#</text>
<text x="134.7" y="152.6">IERR#</text>
<text x="120.7" y="158">SMI#</text>
<text x="120.7" y="159.9">STPCLK#</text>
<text x="120.7" y="161.7">LINT0</text>
<text x="120.8" y="156.2">IGNNE#</text>
<text x="133.1" y="158">DPRSTP#</text>
<text x="133.8" y="159.9">DPSLP#</text>
<text x="134.6" y="161.7">DPWR#</text>
<text x="120.7" y="167.2">DEFER#</text>
<text x="120.7" y="163.5">LINT1</text>
<text x="135.3" y="163.5">SLP#</text>
<text x="135.3" y="165.4">PSI#</text>
<text x="120.7" y="169">TRDY#</text>
<text x="120.7" y="170.8">RS[0]#</text>
<text x="120.7" y="172.6">RS[1]#</text>
<text x="133.1" y="169">THERMDA</text>
<text x="133.1" y="170.8">THERMDC</text>
<text x="120.7" y="174.5">RS[2]#</text>
<text x="120.7" y="178.1">RESET#</text>
<text x="130.9" y="174.5">THERMTRIP#</text>
<text x="132.4" y="176.3">PROCHOT#</text>
<text x="133.1" y="180">COMP[0]</text>
<text x="120.7" y="181.8">PWRGOOD</text>
<text x="133.1" y="181.8">COMP[1]</text>
<text x="133.1" y="183.6">COMP[2]</text>
<text x="133.1" y="185.4">COMP[3]</text>
</g>
</svg>
